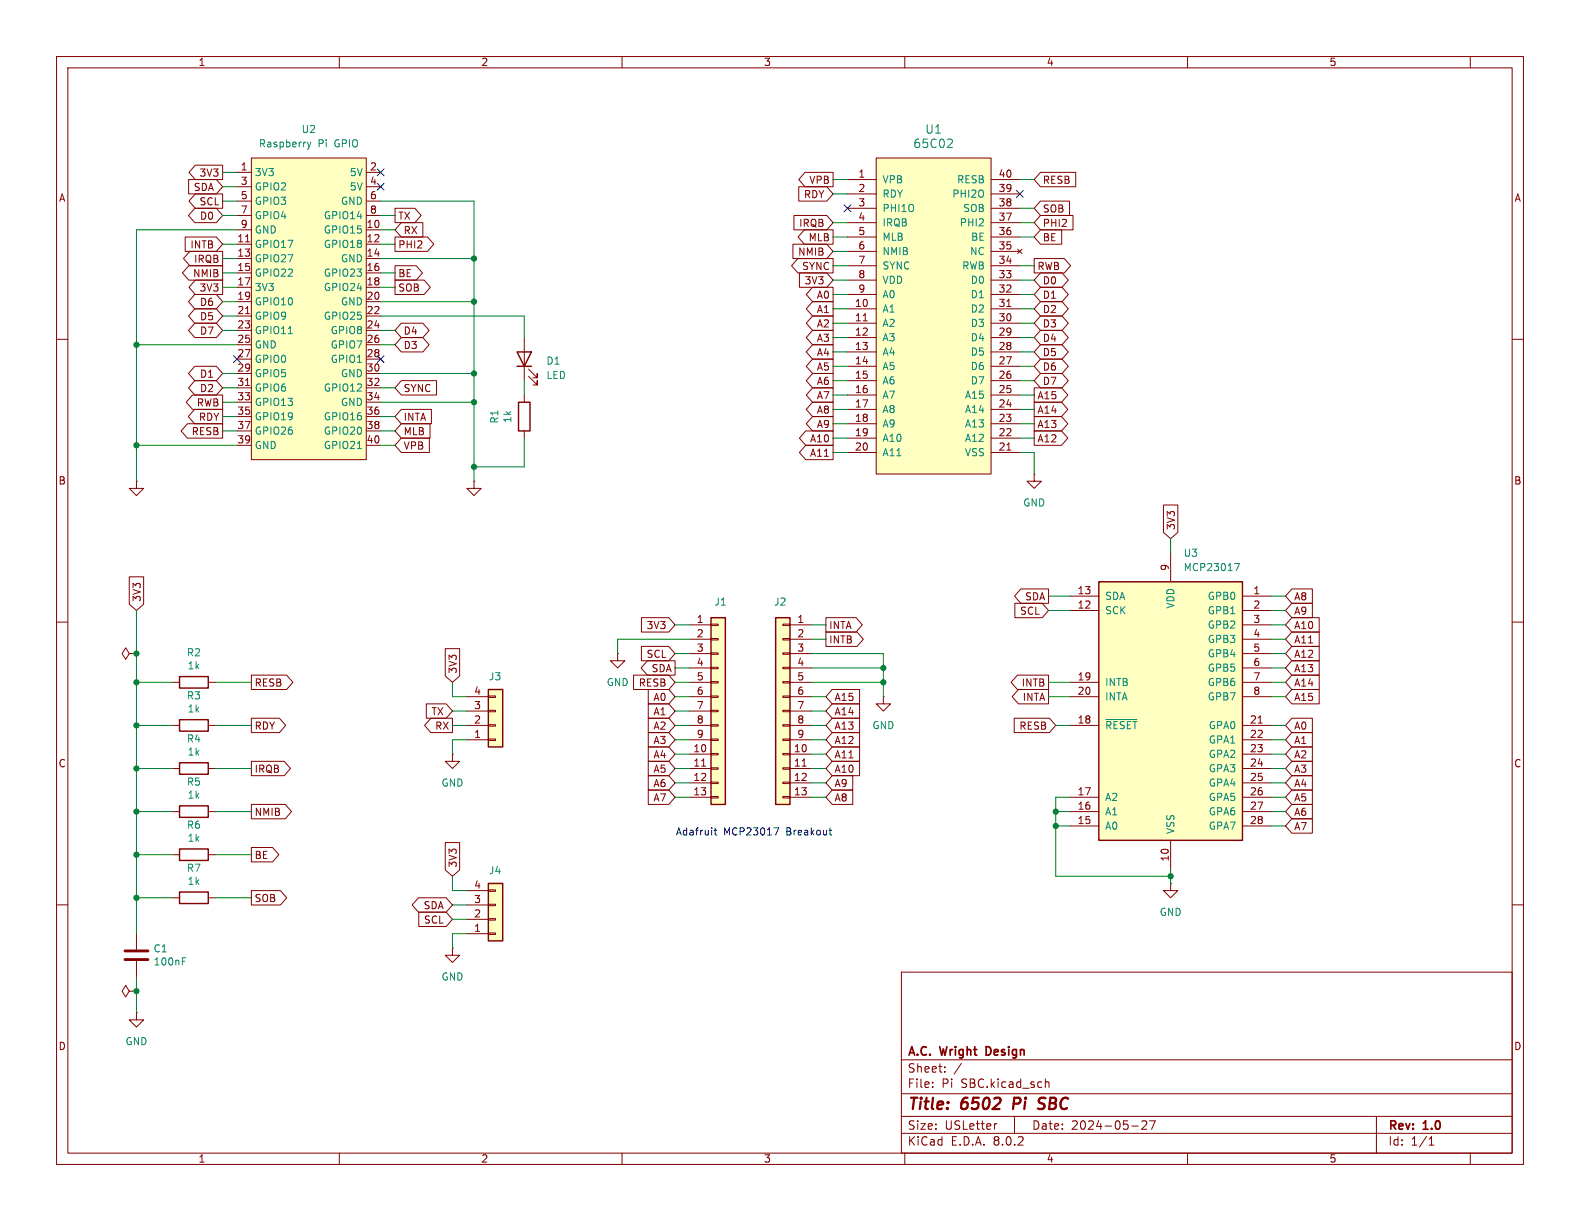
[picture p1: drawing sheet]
<svg xmlns="http://www.w3.org/2000/svg" width="279mm" height="216mm" viewBox="0 0 279 216" stroke-linecap="round" stroke-linejoin="round" font-family="sans-serif">
<g fill="none" stroke="#840000" stroke-width=".18">
<path d="M10 10h259.4v195.9h-259.4zM12 12h255.4v191.9h-255.4zM60 10v2M110 10v2M160 10v2M210 10v2M260 10v2M10 60h2M267.4 60h2M10 110h2M267.4 110h2M10 160h2"/>
<path d="M267.4 160h2M159.4 171.9h108v32h-108zM159.4 197.4h108M159.4 193.4h108M159.4 187.4h108M164.9 192.1v.2M164.9 191.4v.1M167.1 189.4v.2M167.1 188.7v.1M170 188l-1.3 1.9M176.3 198.7l-.3 .1M179.4 197.4v3"/>
<path d="M184.9 190.8v1.5M184.9 191.4l.2-.1 .3 .1 .1 .9M200.1 199.1h1.2M201.9 198.3l.6-.1 .2 .1 .1 .3-.9 1.1h.9M203.3 198.2h1l-.7 1.5M243.4 197.4v6.5M60 203.9v2M110 203.9v2M159.4 200.4h108M160 203.9v2M210 203.9v2M252.7 202.5h.9"/>
<path d="M252.7 201.4l.4-.4v1.5M260 203.9v2"/>
</g>
<path d="M179.4 194.1l-.3 2M183.8 195l.8 .2M184.6 195.9l-.3 .2h-.5M184.6 194.1h-.5l-.3 .2" fill="none" stroke="#840000" stroke-width=".4"/>
<path d="M174.7 185.1h-.3v1.5h.3" fill="none" stroke="#840000" stroke-width=".3"/>
<path d="M125.7 109.2h2.6v33h-2.6z" fill="#ffffc2"/>
<g fill="none" stroke="#840000" stroke-width=".18">
<path d="M121.9 110.5h3.8M121.9 113h3.8M121.9 115.6h3.8M121.9 118.1h3.8M125.7 118h1.3v.2h-1.3zM125.7 115.4h1.3v.3h-1.3zM125.7 112.9h1.3v.3h-1.3zM125.7 110.4h1.3v.2h-1.3zM121.9 133.4h3.8M121.9 135.9h3.8M121.9 138.4h3.8M121.9 120.7h3.8"/>
<path d="M121.9 123.2h3.8M121.9 125.7h3.8M121.9 128.3h3.8M121.9 130.8h3.8M124.1 135.5h.7M125.7 138.3h1.3v.3h-1.3zM125.7 135.8h1.3v.2h-1.3zM125.7 133.2h1.3v.3h-1.3zM125.7 130.7h1.3v.2h-1.3zM125.7 128.1h1.3v.3h-1.3zM125.7 125.6h1.3v.3h-1.3zM125.7 123.1h1.3v.2h-1.3z"/>
<path d="M125.7 120.5h1.3v.3h-1.3zM121.9 141h3.8M125.7 140.8h1.3v.3h-1.3z"/>
</g>
<path d="M125.7 109.2h2.6v33h-2.6z" fill="none" stroke="#840000" stroke-width=".25"/>
<path d="M137.2 109.2h2.5v33h-2.5z" fill="#ffffc2"/>
<g fill="none" stroke="#840000" stroke-width=".18">
<path d="M109.2 115.6v1.2h1.3l-1.3 1.3-1.3-1.3h1.3M109.2 115.6h.1M138.4 118h1.3v.2h-1.3zM138.4 115.4h1.3v.3h-1.3zM138.4 112.9h1.3v.3h-1.3zM138.4 110.4h1.3v.2h-1.3zM139.7 110.5h3.8M139.7 113h3.8M139.7 115.6h3.8M139.7 118.1h3.8M138.4 138.3h1.3v.3h-1.3zM138.4 135.8h1.3v.2h-1.3z"/>
<path d="M138.4 133.2h1.3v.3h-1.3zM138.4 130.7h1.3v.2h-1.3zM138.4 128.1h1.3v.3h-1.3zM138.4 125.6h1.3v.3h-1.3zM138.4 123.1h1.3v.2h-1.3zM138.4 120.5h1.3v.3h-1.3zM139.7 133.4h3.8M139.7 135.9h3.8M139.7 138.4h3.8M139.7 120.7h3.8M139.7 123.2h3.8M139.7 125.7h3.8"/>
<path d="M139.7 128.3h3.8M139.7 130.8h3.8M141.8 135.5h.8M156.2 123.2v1.3h1.3l-1.3 1.2-1.3-1.2h1.3M156.2 123.2h.1M138.4 140.8h1.3v.3h-1.3zM139.7 141h3.8M207 156.2v1.3h1.3l-1.3 1.3-1.3-1.3h1.3M207 156.2h.1"/>
</g>
<path d="M137.2 109.2h2.5v33h-2.5z" fill="none" stroke="#840000" stroke-width=".25"/>
<path d="M194.3 102.9h25.4v45.7h-25.4z" fill="#ffffc2"/>
<path d="M194.3 102.9h25.4v45.7h-25.4z" fill="none" stroke="#840000" stroke-width=".25"/>
<g fill="none" stroke="#840000" stroke-width=".18">
<path d="M207 97.8v5.1M189.2 105.4h5.1M189.2 108h5.1M219.7 105.4h5.1M219.7 108h5.1M219.7 110.5h5.1M219.7 113h5.1M219.7 115.6h5.1M219.7 118.1h5.1M189.2 128.3h5.1M189.2 120.7h5.1M189.2 123.2h5.1"/>
<path d="M219.7 128.3h5.1M219.7 120.7h5.1M219.7 123.2h5.1M219.7 130.8h5.1M219.7 133.4h5.1M219.7 135.9h5.1M219.7 138.4h5.1M222.5 127.9h.7M189.2 146.1h5.1M189.2 143.5h5.1M189.2 141h5.1M207 148.6v5.1"/>
<path d="M219.7 146.1h5.1M219.7 143.5h5.1M219.7 141h5.1"/>
</g>
<path d="M218.3 99.6h.9l-.6 1.3M195.6 127.2h5.4" fill="none" stroke="#008484" stroke-width=".18"/>
<path d="M154.9 27.9h20.4v55.9h-20.4z" fill="#ffffc2"/>
<g fill="none" stroke="#840000" stroke-width=".18">
<path d="M149.9 31.8h5M149.9 34.3h5M149.9 36.8h5M149.9 39.4h5M154.9 27.9h20.4v55.9h-20.4zM175.3 31.8h5M175.3 34.3h5M175.3 36.8h5M175.3 39.4h5M149.9 54.6h5M149.9 57.2h5M149.9 59.7h5"/>
<path d="M149.9 52.1h5M149.9 49.5h5M149.9 47h5M149.9 44.5h5M149.9 41.9h5M152.6 56.7h.8M175.3 54.6h5M175.3 57.2h5M175.3 59.7h5M175.3 52.1h5M175.3 49.5h5M175.3 47h5"/>
<path d="M175.3 44.5h5M175.3 41.9h5M178 54.2h.8M180 44.1l.7 .7M180.7 44.1l-.7 .7M149.9 62.2h5M149.9 64.8h5M149.9 67.3h5M149.9 69.9h5M149.9 72.4h5M149.9 74.9h5M149.9 77.5h5"/>
<path d="M175.3 62.2h5M175.3 64.8h5M175.3 67.3h5M175.3 69.9h5M175.3 72.4h5M175.3 74.9h5M175.3 77.5h5M178 79.6h.8M149.9 80h5M175.3 80h5M182.9 83.8v1.3h1.2l-1.2 1.3-1.3-1.3h1.3M182.9 83.8h.1"/>
<path d="M80 133.4v1.2h1.3l-1.3 1.3-1.3-1.3h1.3M80 133.4h.1M80 167.6v1.3h1.3l-1.3 1.3-1.3-1.3h1.3M80 167.6h.1"/>
</g>
<path d="M168.1 24.6l.3 .3-.1 .3-.8 .9h.9" fill="none" stroke="#008484" stroke-width=".18"/>
<path d="M86.4 121.9h2.5v10.2h-2.5z" fill="#ffffc2"/>
<path d="M24.1 85.1v1.3h1.3l-1.3 1.2-1.2-1.2h1.2M24.1 85.1h.1M83.8 85.1v1.3h1.3l-1.3 1.2-1.3-1.2h1.3M83.8 85.1h.1M82.5 130.8h3.9M82.5 128.3h3.9M82.5 125.7h3.9M82.5 123.2h3.9M86.4 123.1h1.2v.2h-1.2zM86.4 125.6h1.2v.3h-1.2zM86.4 128.1h1.2v.3h-1.2zM86.4 130.7h1.2v.2h-1.2z" fill="none" stroke="#840000" stroke-width=".18"/>
<path d="M86.4 121.9h2.5v10.2h-2.5z" fill="none" stroke="#840000" stroke-width=".25"/>
<path d="M86.4 156.2h2.5v10.2h-2.5z" fill="#ffffc2"/>
<g fill="none" stroke="#840000" stroke-width=".18">
<path d="M92.7 59.7v7.6M92.7 69.9v1.2M92.7 76.2v1.3M93.5 66.5l1.5 1.6v-.8v.8h-.8M93.5 65.3l1.5 1.5v-.8v.8h-.8M22.9 115.6l-.7-1-.6 1 .6 1 .7-1h1.2M24.1 115.6h.1M30.5 120.7h1.2M30.5 128.3h1.2M30.5 135.9h1.2M36.8 120.7h1.3M36.8 128.3h1.3"/>
<path d="M36.8 135.9h1.3M30.5 158.8h1.2M30.5 151.1h1.2M30.5 143.5h1.2M36.8 158.8h1.3M36.8 151.1h1.3M36.8 143.5h1.3M82.5 157.5h3.9M86.4 157.4h1.2v.2h-1.2zM86.4 159.9h1.2v.2h-1.2zM22.9 175.3l-.7-1.1-.6 1.1 .6 1 .7-1h1.2M24.1 179.1v1.2h1.3l-1.3 1.3-1.2-1.3h1.2"/>
<path d="M24.1 179.1h.1M24.1 175.3h.1M24.1 165.1v2.8M24.1 169.9v2.8M82.5 165.1h3.9M82.5 162.6h3.9M82.5 160h3.9M86.4 162.4h1.2v.3h-1.2zM86.4 165h1.2v.2h-1.2z"/>
</g>
<path d="M91.4 62.2h2.6l-1.3 2.6zM91.4 64.8h2.6M91.7 71.1h2v5.1h-2zM31.7 119.6h5.1v2.1h-5.1zM31.7 127.3h5.1v2h-5.1zM31.7 134.9h5.1v2h-5.1zM31.7 157.7h5.1v2.1h-5.1zM31.7 150.1h5.1v2h-5.1zM31.7 142.5h5.1v2h-5.1zM86.4 156.2h2.5v10.2h-2.5z" fill="none" stroke="#840000" stroke-width=".25"/>
<path d="M22.1 169.7h4.1M22.1 168.1h4.1" fill="none" stroke="#840000" stroke-width=".51"/>
<path d="M32.2 170h.5M32.2 169.4h.6" fill="none" stroke="#008484" stroke-width=".18"/>
<path d="M44.4 27.9h20.4v53.4h-20.4z" fill="#ffffc2"/>
<g fill="none" stroke="#840000" stroke-width=".18">
<path d="M33.4 31.7h4.9l1.1 1.3-1.1 1.3h-4.9zM34.4 36.8h3.9l1.1 1.3-1.1 1.3h-3.9l-1.1-1.3zM34.5 29.2h4.9v2.6h-4.9l-1.1-1.3zM34.5 34.3h4.9v2.5h-4.9l-1.1-1.2zM41.9 30.5h2.5M41.9 33h2.5M41.9 35.6h2.5M41.9 38.1h2.5M44.4 27.9h20.4v53.4h-20.4zM64.8 30.5h2.5M64.8 33h2.5M64.8 35.6h2.5"/>
<path d="M64.8 38.1h2.5M69.8 36.8h3.6l1.1 1.3-1.1 1.3h-3.6zM71 39.4h3.8v2.5h-3.8l-1.2-1.3zM140.4 38.1h5.8l1.1 1.3-1.1 1.2h-5.8zM141.2 33h5l1.1 1.3-1.1 1.3h-5zM142.4 30.5h4.9v2.5h-4.9l-1.2-1.2zM184 38.1h5.7v2.5h-5.7l-1.1-1.2zM184 30.5h6.2v2.5h-6.2l-1.1-1.2zM184 35.6h5.1v2.5h-5.1l-1.1-1.3zM32.8 41.9h5.5l1.1 1.3-1.1 1.3h-5.5zM33.4 47h6v2.5h-6l-1.1-1.2zM33.6 44.4h5.8v2.6h-5.8l-1.2-1.3z"/>
<path d="M34.4 52.1h3.9l1.1 1.2-1.1 1.3h-3.9l-1.1-1.3zM34.4 57.1h3.9l1.1 1.3-1.1 1.3h-3.9l-1.1-1.3zM34.4 54.6h3.9l1.1 1.3-1.1 1.3h-3.9l-1.1-1.3zM34.5 49.5h4.9v2.6h-4.9l-1.1-1.3zM41.9 40.6h2.5M41.9 43.2h2.5M41.9 45.7h2.5M41.9 48.3h2.5M41.9 50.8h2.5M41.9 53.3h2.5M41.9 55.9h2.5M41.9 58.4h2.5"/>
<path d="M43.4 42.8h.7M43.4 55.5h.7M64.8 40.6h2.5M64.8 43.2h2.5M64.8 45.7h2.5M64.8 48.3h2.5M64.8 50.8h2.5M64.8 53.3h2.5M64.8 55.9h2.5M64.8 58.4h2.5M69.8 47h3.8l1.1 1.3-1.1 1.2h-3.8zM69.8 49.5h5.2l1.1 1.3-1.1 1.3h-5.2z"/>
<path d="M69.8 41.9h5.8l1.1 1.3-1.1 1.3h-5.8zM71 57.1h3.8l1.1 1.3-1.1 1.3h-3.8l-1.2-1.3zM71 59.7h3.8l1.1 1.3-1.1 1.2h-3.8l-1.2-1.2zM140.2 43.2h6l1.1 1.3-1.1 1.2h-6zM141.1 45.7h6.2v2.6h-6.2l-1.1-1.3zM141.4 48.3h4.8l1.1 1.2-1.1 1.3h-4.8zM142.2 40.6h5.1v2.6h-5.1l-1.1-1.3zM143.7 55.9h3.6v2.5h-3.6l-1.1-1.2zM143.7 53.3h3.6v2.6h-3.6l-1.1-1.3zM143.7 58.4h3.6v2.6h-3.6l-1.1-1.3zM143.7 50.8h3.6v2.5h-3.6l-1.1-1.2zM182.9 45.7h5.3l1.1 1.3-1.1 1.3h-5.3z"/>
<path d="M184 58.4h3.8l1.1 1.3-1.1 1.3h-3.8l-1.1-1.3zM184 55.9h3.8l1.1 1.3-1.1 1.2h-3.8l-1.1-1.2zM184 53.3h3.8l1.1 1.3-1.1 1.3h-3.8l-1.1-1.3zM184 48.3h3.8l1.1 1.2-1.1 1.3h-3.8l-1.1-1.3zM184 50.8h3.8l1.1 1.3-1.1 1.2h-3.8l-1.1-1.2zM184 40.6h3.7v2.6h-3.7l-1.1-1.3zM33.1 74.9h6.3v2.6h-6.3l-1.1-1.3zM34 69.8h5.4v2.6h-5.4l-1.1-1.3zM34.4 72.4h5v2.5h-5l-1.1-1.2zM34.4 64.8h3.9l1.1 1.2-1.1 1.3h-3.9l-1.1-1.3zM34.4 67.3h3.9l1.1 1.3-1.1 1.3h-3.9l-1.1-1.3zM41.9 61h2.5"/>
<path d="M41.9 63.5h2.5M41.9 66h2.5M41.9 68.6h2.5M41.9 71.1h2.5M41.9 73.7h2.5M41.9 76.2h2.5M41.9 78.7h2.5M43.4 68.2h.7M64.8 61h2.5M64.8 63.5h2.5M64.8 66h2.5M64.8 68.6h2.5"/>
<path d="M64.8 71.1h2.5M64.8 73.7h2.5M64.8 76.2h2.5M64.8 78.7h2.5M71 77.5h4.9v2.5h-4.9l-1.2-1.3zM71 72.4h5.3v2.5h-5.3l-1.2-1.2zM71 74.9h5v2.6h-5l-1.2-1.3zM71 67.3h6.2v2.6h-6.2l-1.2-1.3zM142.5 78.7h4.8v2.6h-4.8l-1.1-1.3zM142.5 76.2h4.8v2.5h-4.8l-1.1-1.2zM143.7 73.7h3.6v2.5h-3.6l-1.1-1.3zM143.7 71.1h3.6v2.6h-3.6l-1.1-1.3z"/>
<path d="M143.7 61h3.6v2.5h-3.6l-1.1-1.3zM143.7 68.6h3.6v2.5h-3.6l-1.1-1.2zM143.7 63.5h3.6v2.5h-3.6l-1.1-1.2zM143.7 66h3.6v2.6h-3.6l-1.1-1.3zM182.9 73.7h4.8l1.1 1.2-1.1 1.3h-4.8zM182.9 71.1h4.8l1.1 1.3-1.1 1.3h-4.8zM182.9 68.6h4.8l1.1 1.3-1.1 1.2h-4.8zM182.9 76.2h4.8l1.1 1.3-1.1 1.2h-4.8zM184 63.5h3.8l1.1 1.3-1.1 1.2h-3.8l-1.1-1.2zM184 61h3.8l1.1 1.2-1.1 1.3h-3.8l-1.1-1.3zM184 66h3.8l1.1 1.3-1.1 1.3h-3.8l-1.1-1.3zM205.7 89.3h2.6v4.8l-1.3 1.2-1.3-1.2z"/>
<path d="M22.9 102h2.5v4.8l-1.3 1.2-1.2-1.2zM44.4 119.4h6.3l1.1 1.3-1.1 1.2h-6.3zM78.7 114.7h2.6v4.8l-1.3 1.2-1.3-1.2zM112 119.4h6.3l1.1 1.3-1.1 1.2h-6.3zM113.4 114.3h4.9l1.1 1.3-1.1 1.2h-4.9zM113.4 109.2h4.9l1.1 1.3-1.1 1.3h-4.9zM114.5 116.8h4.9v2.6h-4.9l-1.1-1.3zM146 111.8h5.6l1.1 1.2-1.1 1.3h-5.6zM146 109.2h5.4l1.1 1.3-1.1 1.3h-5.4zM179.5 106.7h4.8l1.1 1.3-1.1 1.2h-4.8zM179.9 119.4h5.5v2.5h-5.5l-1.1-1.2zM180.5 104.1h4.9v2.6h-4.9l-1.1-1.3z"/>
<path d="M228.4 119.4h4.9v2.5h-4.9l-1.1-1.2zM228.4 116.8h4.9v2.6h-4.9l-1.1-1.3zM228.4 111.8h4.9v2.5h-4.9l-1.1-1.3zM228.4 114.3h4.9v2.5h-4.9l-1.1-1.2zM228.4 104.1h3.7v2.6h-3.7l-1.1-1.3zM228.4 106.7h3.7v2.5h-3.7l-1.1-1.2zM228.4 109.2h4.9v2.6h-4.9l-1.1-1.3zM44.4 127h5l1.1 1.3-1.1 1.2h-5zM44.4 134.6h5.9l1.1 1.3-1.1 1.3h-5.9zM75.4 124.5h3.5l1.1 1.2-1.1 1.3h-3.5zM76.2 127h3.8v2.5h-3.8l-1.1-1.2zM114.6 139.7h3.7l1.1 1.3-1.1 1.2h-3.7z"/>
<path d="M114.6 134.6h3.7l1.1 1.3-1.1 1.3h-3.7zM114.6 137.2h3.7l1.1 1.2-1.1 1.3h-3.7zM114.6 132.1h3.7l1.1 1.3-1.1 1.2h-3.7zM114.6 129.5h3.7l1.1 1.3-1.1 1.3h-3.7zM114.6 121.9h3.7l1.1 1.3-1.1 1.3h-3.7zM114.6 124.5h3.7l1.1 1.2-1.1 1.3h-3.7zM114.6 127h3.7l1.1 1.3-1.1 1.2h-3.7zM147.2 139.7h3.6v2.5h-3.6l-1.2-1.2zM147.2 129.5h4.8v2.6h-4.8l-1.2-1.3zM147.2 134.6h4.8v2.6h-4.8l-1.2-1.3zM147.2 132.1h4.8v2.5h-4.8l-1.2-1.2zM147.2 137.2h3.6v2.5h-3.6l-1.2-1.3z"/>
<path d="M147.2 121.9h4.8v2.6h-4.8l-1.2-1.3zM147.2 127h4.8v2.5h-4.8l-1.2-1.2zM147.2 124.5h4.8v2.5h-4.8l-1.2-1.3zM179.3 127h6.3l1.1 1.3-1.1 1.2h-6.3zM180.1 121.9h5.3v2.6h-5.3l-1.1-1.3zM228.4 129.5h3.7v2.6h-3.7l-1.1-1.3zM228.4 121.9h4.9v2.6h-4.9l-1.1-1.3zM228.4 137.2h3.7v2.5h-3.7l-1.1-1.3zM228.4 139.7h3.7v2.5h-3.7l-1.1-1.2zM228.4 134.6h3.7v2.6h-3.7l-1.1-1.3zM228.4 132.1h3.7v2.5h-3.7l-1.1-1.2zM228.4 127h3.7v2.5h-3.7l-1.1-1.2z"/>
<path d="M44.4 142.2h6l1.2 1.3-1.2 1.3h-6zM44.4 149.9h3.8l1.1 1.2-1.1 1.3h-3.8zM44.4 157.5h5.2l1.1 1.3-1.1 1.2h-5.2zM74 158.7h4.9l1.1 1.3-1.1 1.3h-4.9l-1.1-1.3zM78.7 149h2.6v4.8l-1.3 1.1-1.3-1.1zM228.4 144.8h3.7v2.5h-3.7l-1.1-1.2zM228.4 142.2h3.7v2.6h-3.7l-1.1-1.3zM74.1 161.3h4.8l1.1 1.3-1.1 1.2h-4.8z"/>
</g>
<path d="M54.4 25.1l.3 .9M54.7 26l-.3 .4M55 25.1l-.3 .9M51 59h.7M63.2 79.3h.7" fill="none" stroke="#008484" stroke-width=".18"/>
<path d="M126.3 146.8h.5M126.5 146.4v1.1l.3 .1M136.9 146.4h.8l-.5 1.2M146.6 146.8h.5M146.8 147.5l.3 .1" fill="none" stroke="#0000c2" stroke-width=".18"/>
<g fill="none" stroke="#008400" stroke-width=".18">
<path d="M39.4 38.1h2.5M39.4 35.6h2.5M39.4 30.5h2.5M39.4 33h2.5M67.3 35.6h16.5v49.5M67.3 38.1h2.5M147.3 39.4h2.6M147.3 31.8h2.6M147.3 34.3h2.6M180.3 39.4h2.6M180.3 31.8h2.6M180.3 36.8h2.6"/>
<path d="M39.4 58.4h2.5M39.4 50.8h2.5M39.4 55.9h2.5M39.4 48.3h2.5M39.4 43.2h2.5M39.4 45.7h2.5M39.4 53.3h2.5M41.9 40.6h-17.8v44.5M67.3 58.4h2.5M67.3 50.8h2.5M67.3 55.9h25.4v3.8M67.3 48.3h2.5"/>
<path d="M67.3 40.6h2.5M67.3 43.2h2.5M67.3 45.7h16.5M67.3 53.3h16.5M147.3 41.9h2.6M147.3 49.5h2.6M147.3 52.1h2.6M147.3 47h2.6M147.3 59.7h2.6M147.3 57.2h2.6M147.3 54.6h2.6M147.3 44.5h2.6"/>
<path d="M180.3 41.9h2.6M180.3 49.5h2.6M180.3 52.1h2.6M180.3 47h2.6M180.3 59.7h2.6M180.3 57.2h2.6M180.3 54.6h2.6M24.1 61h17.8M24.1 78.7h17.8M39.4 71.1h2.5M39.4 73.7h2.5M39.4 76.2h2.5"/>
<path d="M39.4 66h2.5M39.4 68.6h2.5M67.3 71.1h16.5M67.3 73.7h2.5M67.3 76.2h2.5M67.3 61h2.5M67.3 66h16.5M67.3 78.7h2.5M67.3 68.6h2.5M92.7 77.5v5.1h-8.9M92.7 67.3v2.6M147.3 74.9h2.6"/>
<path d="M147.3 77.5h2.6M147.3 67.3h2.6M147.3 72.4h2.6M147.3 69.9h2.6M147.3 62.2h2.6M147.3 64.8h2.6M180.3 74.9h2.6M180.3 77.5h2.6M180.3 67.3h2.6M180.3 72.4h2.6M180.3 69.9h2.6M180.3 62.2h2.6"/>
<path d="M180.3 64.8h2.6M147.3 80h2.6M180.3 80h2.6v3.8M207 95.3v2.5M24.1 108v57.1M119.4 110.5h2.5M119.4 118.1h2.5M119.4 115.6h2.5M121.9 113h-12.7v2.6M143.5 110.5h2.5M143.5 113h2.5M143.5 118.1h12.7"/>
<path d="M143.5 115.6h12.7v7.6M185.4 105.4h3.8M185.4 108h3.8M224.8 105.4h2.5M224.8 108h2.5M224.8 110.5h2.5M224.8 113h2.5M224.8 118.1h2.5M224.8 115.6h2.5M24.1 128.3h6.4M24.1 120.7h6.4M24.1 135.9h6.4"/>
<path d="M38.1 128.3h6.3M38.1 120.7h6.3M38.1 135.9h6.3M80 128.3h2.5M80 120.7v2.5h2.5M80 125.7h2.5M82.5 130.8h-2.5v2.6M119.4 128.3h2.5M119.4 130.8h2.5M119.4 125.7h2.5M119.4 123.2h2.5M119.4 120.7h2.5"/>
<path d="M119.4 135.9h2.5M119.4 138.4h2.5M119.4 133.4h2.5M143.5 128.3h2.5M143.5 130.8h2.5M143.5 125.7h2.5M143.5 123.2h2.5M143.5 120.7h12.7M143.5 135.9h2.5M143.5 138.4h2.5M143.5 133.4h2.5M185.4 123.2h3.8"/>
<path d="M185.4 120.7h3.8M186.7 128.3h2.5M224.8 128.3h2.5M224.8 130.8h2.5M224.8 123.2h2.5M224.8 120.7h2.5M224.8 135.9h2.5M224.8 138.4h2.5M224.8 133.4h2.5M24.1 143.5h6.4M24.1 151.1h6.4M24.1 158.8h6.4"/>
<path d="M38.1 143.5h6.3M38.1 151.1h6.3M38.1 158.8h6.3M80 154.9v2.6h2.5M119.4 141h2.5M143.5 141h2.5M186.7 143.5h2.5M186.7 146.1h2.5M189.2 141h-2.5v13.9h20.3M207 153.7v2.5M224.8 143.5h2.5M224.8 141h2.5"/>
<path d="M224.8 146.1h2.5M24.1 172.7v6.4M80 162.6h2.5M80 160h2.5M82.5 165.1h-2.5v2.5"/>
</g>
<path d="M66.7 29.9l1.2 1.2M66.7 32.4l1.2 1.2M67.9 29.9l-1.2 1.2M67.9 32.4l-1.2 1.2M149.3 36.2l1.2 1.2M150.5 36.2l-1.2 1.2M179.7 33.7l1.2 1.2M180.9 33.7l-1.2 1.2M41.3 62.9l1.2 1.2M42.5 62.9l-1.2 1.2M66.7 62.9l1.2 1.2M67.9 62.9l-1.2 1.2" fill="none" stroke="#000084" stroke-width=".18"/>
<g fill="#008400" stroke="#008400" stroke-width=".18">
<circle cx="24.1" cy="61" r=".46"/>
<circle cx="24.1" cy="78.7" r=".46"/>
<circle cx="83.8" cy="53.3" r=".46"/>
<circle cx="83.8" cy="66" r=".46"/>
<circle cx="83.8" cy="71.1" r=".46"/>
<circle cx="83.8" cy="45.7" r=".46"/>
<circle cx="24.1" cy="135.9" r=".46"/>
<circle cx="24.1" cy="120.7" r=".46"/>
<circle cx="24.1" cy="115.6" r=".46"/>
<circle cx="24.1" cy="151.1" r=".46"/>
<circle cx="24.1" cy="143.5" r=".46"/>
<circle cx="24.1" cy="158.8" r=".46"/>
<circle cx="24.1" cy="175.3" r=".46"/>
<circle cx="24.1" cy="128.3" r=".46"/>
<circle cx="83.8" cy="82.6" r=".46"/>
<circle cx="186.7" cy="146.1" r=".46"/>
<circle cx="186.7" cy="143.5" r=".46"/>
<circle cx="207" cy="154.9" r=".46"/>
<circle cx="156.2" cy="120.7" r=".46"/>
<circle cx="156.2" cy="118.1" r=".46"/>
</g>
<g font-size="2.8" fill="#840000">
<text x="160.4" y="196.8">Title:</text>
<text x="170.1" y="196.8">6502</text>
<text x="180" y="196.8">Pi</text>
<text x="185.3" y="196.8">SBC</text>
</g>
<g font-size="2.1" fill="#008484">
<text x="163.5" y="23.8">U1</text>
<text x="161.4" y="26.4">65C02</text>
</g>
<g font-size="2.1" fill="#840000">
<text x="160.4" y="189.9">Sheet:</text>
<text x="160.4" y="187.1">A.C.</text>
<text x="166.4" y="187.1">Wright</text>
<text x="175" y="187.1">Design</text>
<text x="160.4" y="192.6">File:</text>
<text x="166.5" y="192.6">Pi</text>
<text x="170" y="192.6">SBC.kicad_sch</text>
<text x="160.4" y="202.8">KiCad</text>
<text x="160.4" y="200">Size:</text>
<text x="167.1" y="200">USLetter</text>
<text x="168.1" y="202.8">E.D.A.</text>
<text x="175.7" y="202.8">8.0.2</text>
<text x="182.4" y="200">Date:</text>
<text x="189.4" y="200">2024-05-27</text>
<text x="245.4" y="200.2">Rev:</text>
<text x="245.4" y="202.8">Id:</text>
<text x="249.5" y="202.8">1/1</text>
<text x="251.8" y="200.2">1.0</text>
</g>
<g font-size="1.8" fill="#840000">
<text x="35" y="11.9">1</text>
<text x="85" y="11.9">2</text>
<text x="135" y="11.9">3</text>
<text x="185" y="11.9">4</text>
<text x="235" y="11.9">5</text>
<text x="10.3" y="35.9">A</text>
<text x="34.2" y="34">SDA</text>
<text x="35.2" y="31.4">3V3</text>
<text x="42.5" y="30.2">1</text>
<text x="42.5" y="32.8">3</text>
<text x="42.5" y="35.3">5</text>
<text x="65.3" y="30.2">2</text>
<text x="65.3" y="32.8">4</text>
<text x="65.3" y="35.3">6</text>
<text x="142.1" y="35.2">RDY</text>
<text x="143" y="32.7">VPB</text>
<text x="151.7" y="31.5">1</text>
<text x="151.7" y="34">2</text>
<text x="176.5" y="34">39</text>
<text x="176.5" y="31.5">40</text>
<text x="184.3" y="32.7">RESB</text>
<text x="267.7" y="35.9">A</text>
<text x="35.2" y="36.5">SCL</text>
<text x="35.3" y="39.1">D0</text>
<text x="42.5" y="37.8">7</text>
<text x="42.5" y="40.4">9</text>
<text x="64.7" y="40.4">10</text>
<text x="65.3" y="37.8">8</text>
<text x="70.3" y="39.1">TX</text>
<text x="71.3" y="41.6">RX</text>
<text x="141.2" y="40.3">IRQB</text>
<text x="151.7" y="36.6">3</text>
<text x="151.7" y="39.1">4</text>
<text x="151.7" y="41.7">5</text>
<text x="176.5" y="41.7">36</text>
<text x="176.5" y="39.1">37</text>
<text x="176.5" y="36.6">38</text>
<text x="184.3" y="40.3">PHI2</text>
<text x="184.3" y="37.8">SOB</text>
<text x="33.6" y="44.1">INTB</text>
<text x="34.2" y="46.7">IRQB</text>
<text x="41.9" y="42.9">11</text>
<text x="41.9" y="45.5">13</text>
<text x="64.7" y="42.9">12</text>
<text x="64.7" y="45.5">14</text>
<text x="70.3" y="44.1">PHI2</text>
<text x="141" y="45.4">NMIB</text>
<text x="141.7" y="47.9">SYNC</text>
<text x="142.9" y="42.9">MLB</text>
<text x="151.7" y="44.2">6</text>
<text x="151.7" y="46.7">7</text>
<text x="176.5" y="46.7">34</text>
<text x="176.5" y="44.2">35</text>
<text x="183.4" y="47.9">RWB</text>
<text x="184.3" y="42.9">BE</text>
<text x="34" y="49.2">NMIB</text>
<text x="35.2" y="51.8">3V3</text>
<text x="41.9" y="48">15</text>
<text x="41.9" y="50.5">17</text>
<text x="41.9" y="53.1">19</text>
<text x="64.7" y="48">16</text>
<text x="64.7" y="50.5">18</text>
<text x="64.7" y="53.1">20</text>
<text x="70.3" y="49.2">BE</text>
<text x="70.3" y="51.8">SOB</text>
<text x="142.2" y="50.5">3V3</text>
<text x="144.3" y="53">A0</text>
<text x="151.7" y="49.3">8</text>
<text x="151.7" y="51.8">9</text>
<text x="176.5" y="51.8">32</text>
<text x="176.5" y="49.3">33</text>
<text x="184.3" y="50.5">D0</text>
<text x="184.3" y="53">D1</text>
<text x="35.3" y="54.3">D6</text>
<text x="35.3" y="59.4">D7</text>
<text x="35.3" y="56.8">D5</text>
<text x="41.9" y="55.6">21</text>
<text x="41.9" y="58.2">23</text>
<text x="64.7" y="55.6">22</text>
<text x="64.7" y="58.2">24</text>
<text x="71.3" y="59.4">D4</text>
<text x="144.3" y="58.1">A2</text>
<text x="144.3" y="55.6">A1</text>
<text x="151.1" y="54.4">10</text>
<text x="151.1" y="56.9">11</text>
<text x="151.1" y="59.4">12</text>
<text x="176.5" y="59.4">29</text>
<text x="176.5" y="56.9">30</text>
<text x="176.5" y="54.4">31</text>
<text x="184.3" y="58.1">D3</text>
<text x="184.3" y="55.6">D2</text>
<text x="41.9" y="60.7">25</text>
<text x="41.9" y="63.2">27</text>
<text x="41.9" y="65.8">29</text>
<text x="64.7" y="60.7">26</text>
<text x="64.7" y="63.2">28</text>
<text x="64.7" y="65.8">30</text>
<text x="71.3" y="61.9">D3</text>
<text x="144.3" y="63.2">A4</text>
<text x="144.3" y="60.6">A3</text>
<text x="144.3" y="65.7">A5</text>
<text x="151.1" y="62">13</text>
<text x="151.1" y="64.5">14</text>
<text x="176.5" y="64.5">27</text>
<text x="176.5" y="62">28</text>
<text x="184.3" y="65.7">D6</text>
<text x="184.3" y="63.2">D5</text>
<text x="184.3" y="60.6">D4</text>
<text x="35.3" y="67">D1</text>
<text x="35.3" y="69.5">D2</text>
<text x="41.9" y="68.3">31</text>
<text x="41.9" y="70.9">33</text>
<text x="64.7" y="68.3">32</text>
<text x="64.7" y="70.9">34</text>
<text x="71.3" y="69.5">SYNC</text>
<text x="144.3" y="70.8">A7</text>
<text x="144.3" y="68.3">A6</text>
<text x="151.1" y="67.1">15</text>
<text x="151.1" y="69.6">16</text>
<text x="176.5" y="69.6">25</text>
<text x="176.5" y="67.1">26</text>
<text x="183.4" y="70.8">A15</text>
<text x="184.3" y="68.3">D7</text>
<text x="33.8" y="77.2">RESB</text>
<text x="34.7" y="72.1">RWB</text>
<text x="35.1" y="74.6">RDY</text>
<text x="41.9" y="73.4">35</text>
<text x="41.9" y="75.9">37</text>
<text x="64.7" y="73.4">36</text>
<text x="64.7" y="75.9">38</text>
<text x="71.3" y="74.6">INTA</text>
<text x="71.3" y="77.2">MLB</text>
<text x="144.3" y="75.9">A9</text>
<text x="144.3" y="73.3">A8</text>
<text x="151.1" y="72.1">17</text>
<text x="151.1" y="74.7">18</text>
<text x="151.1" y="77.2">19</text>
<text x="176.5" y="77.2">22</text>
<text x="176.5" y="74.7">23</text>
<text x="176.5" y="72.1">24</text>
<text x="183.4" y="75.9">A13</text>
<text x="183.4" y="73.3">A14</text>
<text x="41.9" y="78.5">39</text>
<text x="64.7" y="78.5">40</text>
<text x="71.3" y="79.7">VPB</text>
<text x="143.1" y="81">A11</text>
<text x="143.1" y="78.4">A10</text>
<text x="151.1" y="79.8">20</text>
<text x="176.5" y="79.8">21</text>
<text x="183.4" y="78.4">A12</text>
<text x="10.3" y="85.9">B</text>
<text x="267.7" y="85.9">B</text>
<text x="208" y="93.8" transform="rotate(-90 208 93.8)">3V3</text>
<text x="206.8" y="101" transform="rotate(-90 206.8 101)">9</text>
<text x="25.1" y="106.5" transform="rotate(-90 25.1 106.5)">3V3</text>
<text x="181.2" y="106.4">SDA</text>
<text x="190.5" y="107.7">12</text>
<text x="190.5" y="105.2">13</text>
<text x="221.5" y="105.2">1</text>
<text x="221.5" y="107.7">2</text>
<text x="228.8" y="106.4">A8</text>
<text x="114.2" y="111.4">3V3</text>
<text x="123.1" y="110.2">1</text>
<text x="123.1" y="112.8">2</text>
<text x="140.9" y="110.2">1</text>
<text x="140.9" y="112.8">2</text>
<text x="146.5" y="114">INTB</text>
<text x="146.5" y="111.4">INTA</text>
<text x="180.3" y="108.9">SCL</text>
<text x="221.5" y="110.2">3</text>
<text x="221.5" y="112.8">4</text>
<text x="228.8" y="114">A11</text>
<text x="228.8" y="108.9">A9</text>
<text x="228.8" y="111.4">A10</text>
<text x="81" y="119.2" transform="rotate(-90 81 119.2)">3V3</text>
<text x="114.2" y="116.5">SCL</text>
<text x="115.1" y="119.1">SDA</text>
<text x="123.1" y="115.3">3</text>
<text x="123.1" y="117.9">4</text>
<text x="140.9" y="115.3">3</text>
<text x="140.9" y="117.9">4</text>
<text x="221.5" y="115.3">5</text>
<text x="221.5" y="117.9">6</text>
<text x="228.8" y="119.1">A13</text>
<text x="228.8" y="116.5">A12</text>
<text x="44.9" y="121.6">RESB</text>
<text x="83.7" y="125.5">3</text>
<text x="83.7" y="122.9">4</text>
<text x="112.8" y="121.6">RESB</text>
<text x="115.4" y="124.1">A0</text>
<text x="123.1" y="120.4">5</text>
<text x="123.1" y="122.9">6</text>
<text x="123.1" y="125.5">7</text>
<text x="140.9" y="120.4">5</text>
<text x="140.9" y="122.9">6</text>
<text x="140.9" y="125.5">7</text>
<text x="147.5" y="124.1">A15</text>
<text x="180.6" y="121.6">INTB</text>
<text x="180.7" y="124.1">INTA</text>
<text x="190.5" y="120.4">19</text>
<text x="190.5" y="122.9">20</text>
<text x="221.5" y="120.4">7</text>
<text x="221.5" y="122.9">8</text>
<text x="228.8" y="121.6">A14</text>
<text x="228.8" y="124.1">A15</text>
<text x="44.9" y="129.2">RDY</text>
<text x="76.2" y="126.7">TX</text>
<text x="76.9" y="129.2">RX</text>
<text x="83.7" y="130.6">1</text>
<text x="83.7" y="128">2</text>
<text x="115.4" y="131.8">A3</text>
<text x="115.4" y="126.7">A1</text>
<text x="115.4" y="129.2">A2</text>
<text x="123.1" y="128">8</text>
<text x="123.1" y="130.6">9</text>
<text x="140.9" y="128">8</text>
<text x="140.9" y="130.6">9</text>
<text x="147.5" y="131.8">A12</text>
<text x="147.5" y="129.2">A13</text>
<text x="147.5" y="126.7">A14</text>
<text x="180.2" y="129.2">RESB</text>
<text x="190.5" y="128">18</text>
<text x="220.9" y="128">21</text>
<text x="220.9" y="130.6">22</text>
<text x="228.8" y="131.8">A1</text>
<text x="228.8" y="129.2">A0</text>
<text x="10.3" y="135.9">C</text>
<text x="44.9" y="136.8">IRQB</text>
<text x="115.4" y="136.8">A5</text>
<text x="115.4" y="134.3">A4</text>
<text x="122.5" y="133.1">10</text>
<text x="122.5" y="135.6">11</text>
<text x="140.3" y="133.1">10</text>
<text x="140.3" y="135.6">11</text>
<text x="147.5" y="136.8">A10</text>
<text x="147.5" y="134.3">A11</text>
<text x="220.9" y="133.1">23</text>
<text x="220.9" y="135.6">24</text>
<text x="228.8" y="136.8">A3</text>
<text x="228.8" y="134.3">A2</text>
<text x="267.7" y="135.9">C</text>
<text x="115.4" y="141.9">A7</text>
<text x="115.4" y="139.4">A6</text>
<text x="122.5" y="138.2">12</text>
<text x="122.5" y="140.7">13</text>
<text x="140.3" y="138.2">12</text>
<text x="140.3" y="140.7">13</text>
<text x="147.5" y="141.9">A8</text>
<text x="147.5" y="139.4">A9</text>
<text x="190.5" y="143.3">16</text>
<text x="190.5" y="140.7">17</text>
<text x="220.9" y="138.2">25</text>
<text x="220.9" y="140.7">26</text>
<text x="220.9" y="143.3">27</text>
<text x="228.8" y="139.4">A4</text>
<text x="228.8" y="141.9">A5</text>
<text x="44.9" y="144.5">NMIB</text>
<text x="190.5" y="145.8">15</text>
<text x="220.9" y="145.8">28</text>
<text x="228.8" y="147">A7</text>
<text x="228.8" y="144.5">A6</text>
<text x="44.9" y="152.1">BE</text>
<text x="81" y="153.5" transform="rotate(-90 81 153.5)">3V3</text>
<text x="206.8" y="152.4" transform="rotate(-90 206.8 152.4)">10</text>
<text x="44.9" y="159.7">SOB</text>
<text x="74.8" y="161">SDA</text>
<text x="83.7" y="159.8">3</text>
<text x="83.7" y="157.2">4</text>
<text x="74.9" y="163.5">SCL</text>
<text x="83.7" y="164.8">1</text>
<text x="83.7" y="162.3">2</text>
<text x="10.3" y="185.9">D</text>
<text x="267.7" y="185.9">D</text>
<text x="35" y="205.8">1</text>
<text x="85" y="205.8">2</text>
<text x="135" y="205.8">3</text>
<text x="185" y="205.8">4</text>
<text x="235" y="205.8">5</text>
</g>
<g font-size="1.8" fill="#008484">
<text x="53.2" y="23.7">U2</text>
<text x="45.7" y="26.3">Raspberry</text>
<text x="56.2" y="26.3">Pi</text>
<text x="59.3" y="26.3">GPIO</text>
<text x="45" y="31.3">3V3</text>
<text x="45" y="33.9">GPIO2</text>
<text x="61.8" y="31.3">5V</text>
<text x="61.8" y="33.9">5V</text>
<text x="156" y="32.6">VPB</text>
<text x="156" y="35.2">RDY</text>
<text x="168.3" y="35.2">PHI2O</text>
<text x="169.1" y="32.6">RESB</text>
<text x="45" y="36.4">GPIO3</text>
<text x="45" y="39">GPIO4</text>
<text x="45" y="41.5">GND</text>
<text x="57.2" y="41.5">GPIO15</text>
<text x="57.2" y="39">GPIO14</text>
<text x="60.2" y="36.4">GND</text>
<text x="156" y="37.7">PHI1O</text>
<text x="156" y="40.2">IRQB</text>
<text x="169.6" y="40.2">PHI2</text>
<text x="170.2" y="37.7">SOB</text>
<text x="45" y="44">GPIO17</text>
<text x="45" y="46.6">GPIO27</text>
<text x="57.2" y="44">GPIO18</text>
<text x="60.2" y="46.6">GND</text>
<text x="156" y="42.8">MLB</text>
<text x="156" y="45.3">NMIB</text>
<text x="156" y="47.9">SYNC</text>
<text x="170" y="47.9">RWB</text>
<text x="171.4" y="45.3">NC</text>
<text x="171.6" y="42.8">BE</text>
<text x="45" y="49.1">GPIO22</text>
<text x="45" y="51.7">3V3</text>
<text x="57.2" y="49.1">GPIO23</text>
<text x="57.2" y="51.7">GPIO24</text>
<text x="156" y="50.4">VDD</text>
<text x="156" y="52.9">A0</text>
<text x="171.6" y="52.9">D1</text>
<text x="171.6" y="50.4">D0</text>
<text x="45" y="54.2">GPIO10</text>
<text x="45" y="56.7">GPIO9</text>
<text x="45" y="59.3">GPIO11</text>
<text x="57.2" y="56.7">GPIO25</text>
<text x="58.4" y="59.3">GPIO8</text>
<text x="60.2" y="54.2">GND</text>
<text x="156" y="55.5">A1</text>
<text x="156" y="58">A2</text>
<text x="171.6" y="58">D3</text>
<text x="171.6" y="55.5">D2</text>
<text x="45" y="61.8">GND</text>
<text x="45" y="64.4">GPIO0</text>
<text x="58.4" y="61.8">GPIO7</text>
<text x="58.4" y="64.4">GPIO1</text>
<text x="96.5" y="64.7">D1</text>
<text x="156" y="60.6">A3</text>
<text x="156" y="63.1">A4</text>
<text x="156" y="65.6">A5</text>
<text x="171.6" y="65.6">D6</text>
<text x="171.6" y="63.1">D5</text>
<text x="171.6" y="60.6">D4</text>
<text x="45" y="66.9">GPIO5</text>
<text x="45" y="69.4">GPIO6</text>
<text x="45" y="72">GPIO13</text>
<text x="57.2" y="69.4">GPIO12</text>
<text x="60.2" y="66.9">GND</text>
<text x="60.2" y="72">GND</text>
<text x="96.5" y="67.2">LED</text>
<text x="156" y="68.2">A6</text>
<text x="156" y="70.7">A7</text>
<text x="170.5" y="70.7">A15</text>
<text x="171.6" y="68.2">D7</text>
<text x="45" y="74.5">GPIO19</text>
<text x="45" y="77.1">GPIO26</text>
<text x="57.2" y="74.5">GPIO16</text>
<text x="57.2" y="77.1">GPIO20</text>
<text x="88.3" y="75" transform="rotate(-90 88.3 75)">R1</text>
<text x="90.6" y="74.9" transform="rotate(-90 90.6 74.9)">1k</text>
<text x="156" y="73.3">A8</text>
<text x="156" y="75.8">A9</text>
<text x="170.5" y="75.8">A13</text>
<text x="170.5" y="73.3">A14</text>
<text x="45" y="79.6">GND</text>
<text x="57.2" y="79.6">GPIO21</text>
<text x="156" y="78.3">A10</text>
<text x="156" y="80.9">A11</text>
<text x="170.5" y="80.9">VSS</text>
<text x="170.5" y="78.3">A12</text>
<text x="180.8" y="89.8">GND</text>
<text x="209.2" y="98.7">U3</text>
<text x="209.2" y="101.2">MCP23017</text>
<text x="126.2" y="107.3">J1</text>
<text x="136.8" y="107.3">J2</text>
<text x="195.3" y="106.3">SDA</text>
<text x="207.9" y="107.7" transform="rotate(-90 207.9 107.7)">VDD</text>
<text x="213.5" y="106.3">GPB0</text>
<text x="195.3" y="108.8">SCK</text>
<text x="213.5" y="108.8">GPB1</text>
<text x="213.5" y="111.4">GPB2</text>
<text x="213.5" y="113.9">GPB3</text>
<text x="32.9" y="116.3">R2</text>
<text x="33.1" y="118.6">1k</text>
<text x="213.5" y="116.4">GPB4</text>
<text x="213.5" y="119">GPB5</text>
<text x="32.9" y="123.9">R3</text>
<text x="86.4" y="120.5">J3</text>
<text x="107.2" y="121.5">GND</text>
<text x="195.3" y="121.5">INTB</text>
<text x="195.3" y="124.1">INTA</text>
<text x="213.5" y="121.5">GPB6</text>
<text x="213.5" y="124.1">GPB7</text>
<text x="32.9" y="131.5">R4</text>
<text x="33.1" y="126.2">1k</text>
<text x="154.2" y="129.1">GND</text>
<text x="195.3" y="129.1">~{RESET}</text>
<text x="213.7" y="129.1">GPA0</text>
<text x="213.7" y="131.7">GPA1</text>
<text x="33.1" y="133.8">1k</text>
<text x="213.7" y="134.2">GPA2</text>
<text x="213.7" y="136.8">GPA3</text>
<text x="32.9" y="139.1">R5</text>
<text x="33.1" y="141.4">1k</text>
<text x="78" y="139.3">GND</text>
<text x="195.3" y="141.8">A2</text>
<text x="213.7" y="139.3">GPA4</text>
<text x="213.7" y="141.8">GPA5</text>
<text x="32.9" y="146.7">R6</text>
<text x="33.1" y="149">1k</text>
<text x="195.3" y="146.9">A0</text>
<text x="195.3" y="144.4">A1</text>
<text x="207.9" y="147.6" transform="rotate(-90 207.9 147.6)">VSS</text>
<text x="213.7" y="144.4">GPA6</text>
<text x="213.7" y="146.9">GPA7</text>
<text x="32.9" y="154.4">R7</text>
<text x="86.4" y="154.8">J4</text>
<text x="33.1" y="156.7">1k</text>
<text x="205" y="162.2">GND</text>
<text x="27.1" y="168.6">C1</text>
<text x="27.1" y="170.9">100nF</text>
<text x="78" y="173.6">GND</text>
<text x="22.1" y="185">GND</text>
</g>
<g font-size="1.8" fill="#0000c2">
<text x="119.4" y="147.9">Adafruit</text>
<text x="127.9" y="147.9">MCP23017</text>
<text x="139.2" y="147.9">Breakout</text>
</g>
</svg>
